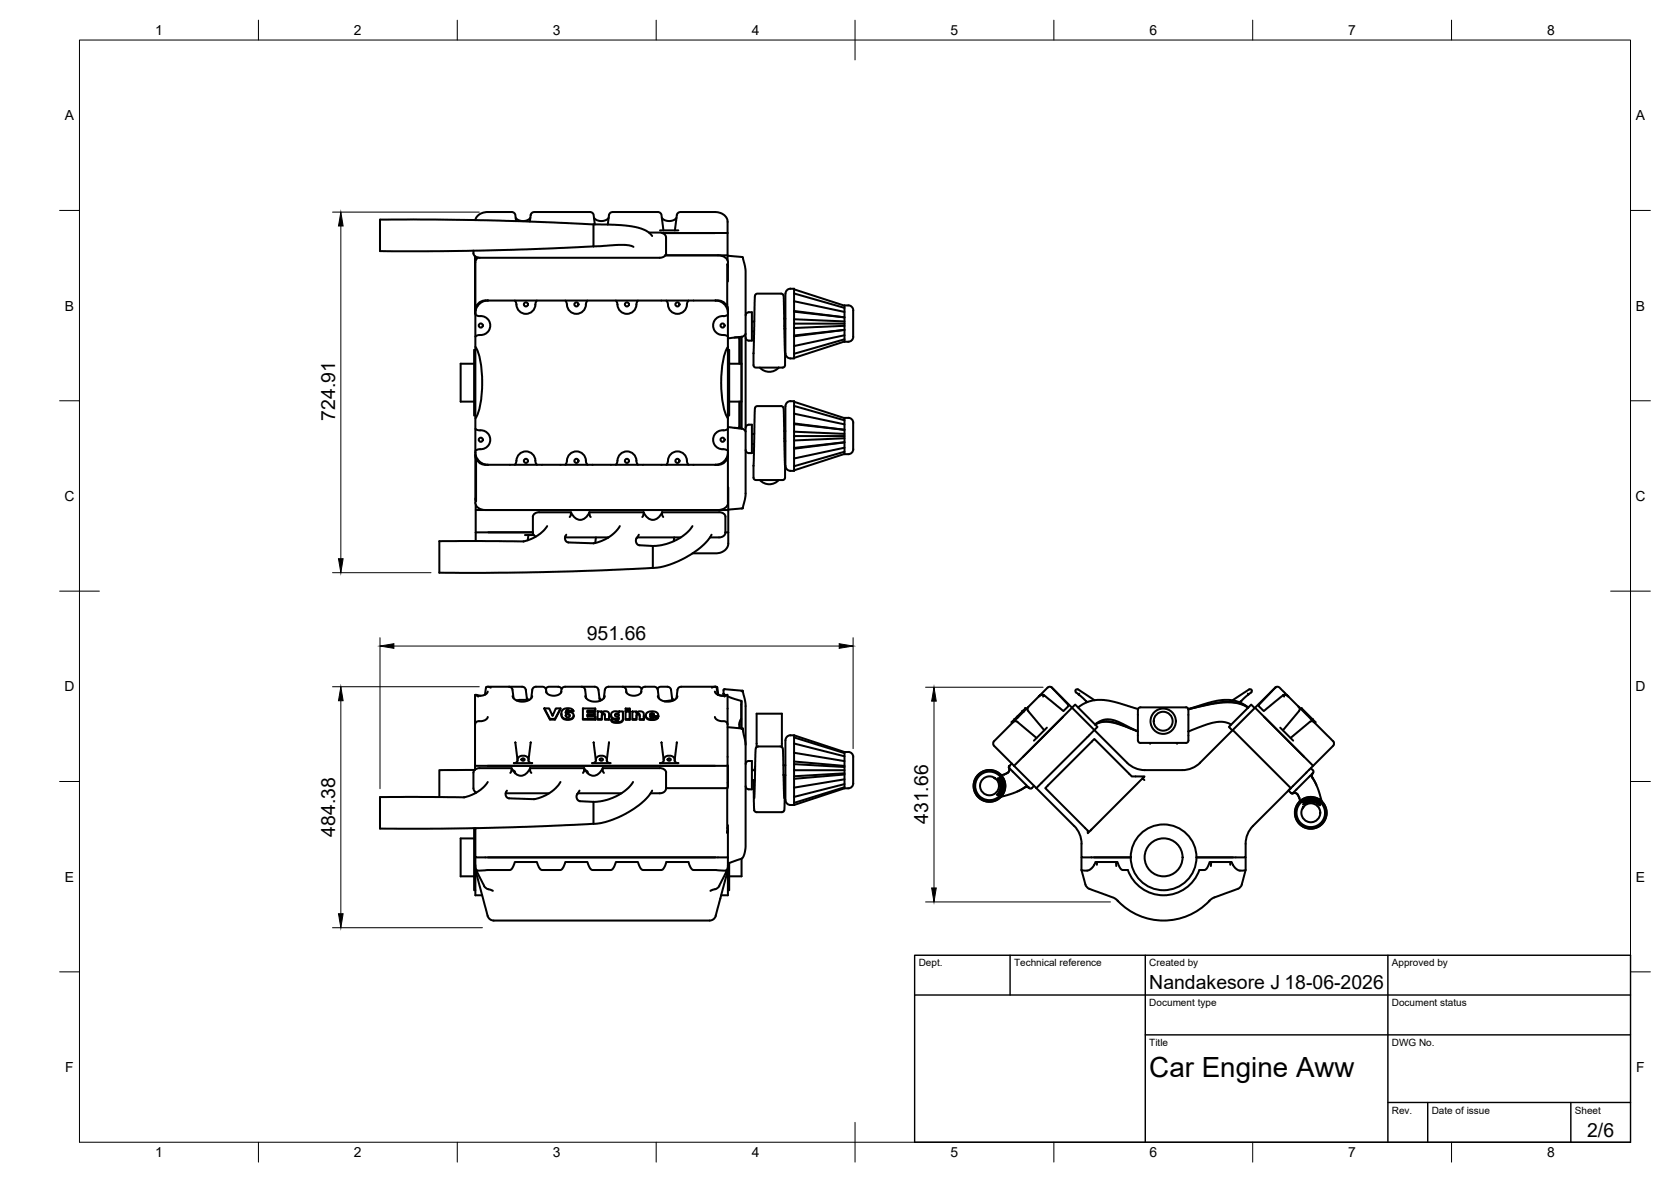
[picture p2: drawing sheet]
<svg xmlns="http://www.w3.org/2000/svg" width="420mm" height="297mm" viewBox="0 0 420 297" stroke-linecap="round" stroke-linejoin="round" font-family="sans-serif">
<!-- layer: Visible -->
<g fill="none" stroke="#000" stroke-width=".51">
<path d="M119.5 55.3a3.1 3.1 0 0 1 3.1-2h6.3l.6 .6 .3 1.7M129.7 54.7l.7 .6 .9 .2 1.3-.2 .7-.6M133.2 55.7l.3-1.8 .7-.6h14.3l.7 .6 .4 2.5M149.2 56.4v5.5M149.2 56.4l-26.8-1-26.9-.2v7.9l25.2-.1 28.5-1.1M149.2 56.4l6.8 .2 3.7 .5 2.8 .9 .9 .6 .6 .7M149.4 54.7l.7 .6 .9 .2 1.3-.2 .7-.6M152.8 56.4l.3-2.4 .3-.5 .5-.2h11.6l.8 .6 .5 4M163.2 58.4h2.8l1.1 .5 .4 .7v4.1M165.9 57.9h4.7M166.4 54.7l.7 .6 .9 .2 1.4-.2 .7-.6M166.5 58.6h16.4"/>
<path d="M166.6 58.6h13.2M169.7 57.9l.5-4 .4-.5 9.6-.1a2.63 2.63 0 0 1 2.7 2.5v2.8M182.9 58.6v6.9M119 63v.7M119.4 64.4l.1 14.4M119.5 78.7v34.9M119.5 79l.7 .4a2.42 2.42 0 0 1 3 2.1 2.42 2.42 0 0 1-2.5 2.7M120.2 64.7l-.5 .6-.2 .6v12.8M122 75.5h45a.82 .82 0 0 1 1 1.1 2.45 2.45 0 0 0 2.7 2.2 2.45 2.45 0 0 0 2.1-2.8 1 1 0 0 1 1.3-.5h6.4M122 75.5a2.51 2.51 0 0 0-2.5 2.5M122.7 75.5a3.3 3.3 0 0 0-2.9 1.9l-.3 1.3M129.5 75.5l.3 1.1"/>
<path d="M129.9 76.6a2.38 2.38 0 0 0 2.3 2.3 2.38 2.38 0 0 0 2.4-2.3M135 75.5l-.4 1.1M142.2 75.5l.3 .6a2.43 2.43 0 0 0 2.2 2.7 2.43 2.43 0 0 0 2.6-2.2M147.7 75.5l-.4 1.1M149.2 61.9l7.8-.4 1.2 .2 1.1 .3M154.9 75.5l.3 .6a2.49 2.49 0 0 0 2.4 2.8 2.49 2.49 0 0 0 2.5-2.8l.3-.6M167.3 64.2h15.6M167.5 63.6a1.37 1.37 0 0 1-1.6 1.2h-45.3a1.48 1.48 0 0 1-1.6-1.2M167.6 75.5h5.5M179.9 75.5a3.2 3.2 0 0 1 2.6 1.4M180.5 64.2a2.24 2.24 0 0 1 2.5 1.7v4.8M180.5 75.5a2.6 2.6 0 0 1 2.5 3.2"/>
<path d="M181.8 79.4a2.38 2.38 0 0 0-2.5 2.4 2.38 2.38 0 0 0 2.5 2.4M182.5 76.9l.4 .8 .1 1M182.9 66.4v10.7l.1 .7M182.9 66.4l.1 .7M182.9 64.3l3.7 .3M183 78.7v34.9M183 79l-.5 .3-.7 .1M186.5 64.6h.3l.7 3.5v15.9l-.9 .6-3.6 .4M187.5 79.3a.79 .79 0 0 1 .8-.8h.8v7.1h-.8a.79 .79 0 0 1-.8-.8M198 72.8l.4-.2h1.3v17.3a1.48 1.48 0 0 1-2.2-1.1v-14a2.35 2.35 0 0 1 .5-2zM199.7 72.7l12.6 4.1M199.7 73.8l12.6 3.6"/>
<path d="M199.7 78.2l12.6 1.5-12.6-1.4M199.7 75.7l12.6 2.7M212.3 76.8a1.68 1.68 0 0 1 2.2 .8v6.1a2.05 2.05 0 0 1-.8 2.1l-1.4 .1zM119.2 91.4h-3.4v9.5h3.4M119.5 87.9h-.3v16.5h.3M119.5 87.2a19.1 19.1 0 0 1 1.7 10.2 17 17 0 0 1-1.7 7.7M120.7 84.2l-.7 .1-.5 .3M181.8 84.2l.8 .1 .4 .3M183 87.9h.3v16.5h-.3M183 87.2a19.1 19.1 0 0 0-1.6 10.2 17 17 0 0 0 1.6 7.7M183.3 91.4h3.2v9.5h-3.2M184.7 84.8l1.8-.1v22.9l-1.8-.1"/>
<path d="M185.9 84.8v6.6M186.4 84.7v6.7M187.5 83.9v24.6M189.1 83.3h.5M189.1 80.8h.6M189.5 88.7l.4-14.5 .4-.4h6.3l.4 .4 .1 .9 .3 13.7-.1 3.3-.5 .3-7-.1-.3-.4v-3.2M191.1 92.4a3.2 3.2 0 0 0 4.7 0M195.8 92.4h.1M197.2 80.1h.3M197.2 82.6h.3M199.7 81.3h12.6M199.7 80.2l12.6 .6"/>
<path d="M199.7 84.3l12.6-1.4-12.6 1.6M212.3 81.9l-12.6 .5M212.3 84.3l-12.6 2.7M212.3 85.3l-12.6 3.6M212.3 85.8l-12.6 4.1M119.5 107.8l1.2 .3M119.5 113.6l.1 .8 .5 1M119.5 114.5l.2 .7v10.7l-.2-.6M119.5 113.6v11.7a2.25 2.25 0 0 0 2.5 2.9h58.5a2.24 2.24 0 0 0 2.5-1.8v-12.8M119.5 114.3a2.51 2.51 0 0 0 2.5 2.5h6.9a.8 .8 0 0 0 .9-1M120.1 115.4a3.2 3.2 0 0 0 2.6 1.4M120.7 108.1a2.43 2.43 0 0 1 2.5 2.7 2.43 2.43 0 0 1-3 2.1l-.7 .4"/>
<path d="M129.5 116.8h5.5M129.9 115.8a2.38 2.38 0 0 1 2.3-2.4 2.38 2.38 0 0 1 2.4 2.4M142.2 116.8h5.5M147.3 115.8a2.45 2.45 0 0 0-2.7-2.3 2.45 2.45 0 0 0-2.1 2.8 1.02 1.02 0 0 1-1.4 .5h-5.6a.82 .82 0 0 1-.9-1M154.9 116.8h5.5M167.6 116.8h5.5M181.8 112.9l.7 .1 .5 .3M182.5 115.4a3.2 3.2 0 0 1-2.6 1.4M183 113.6l-.1 1-.4 .8M183 107.8l-.6 .3a2.45 2.45 0 0 0-2.9 1.8 2.45 2.45 0 0 0 1.8 3h.5M183 107.3l3.6 .4 .6 .3 .3 .4v16l-.5 2.3a.93 .93 0 0 1-.5 1.1M183 114.3a2.51 2.51 0 0 1-2.5 2.5h-6.9a.8 .8 0 0 1-.9-1 2.44 2.44 0 0 0-2.7-2.3 2.44 2.44 0 0 0-2.1 2.8 1.04 1.04 0 0 1-1.4 .5h-5.6a.8 .8 0 0 1-.9-1 2.44 2.44 0 0 0-2.7-2.3 2.44 2.44 0 0 0-2.1 2.8 1.04 1.04 0 0 1-1.4 .5h-5.6a.82 .82 0 0 1-.9-1"/>
<path d="M185.9 100.9v6.7M186.4 100.9v6.7M187.5 107.5a.79 .79 0 0 1 .8-.8h.8v7.2h-.8a.79 .79 0 0 1-.8-.8M189.1 111.6h.5M189.1 109.1h.6M189.9 102.3l.4-.2h6.2l.5 .4 .4 14.6v2.9l-.3 .6h-7.1l-.5-.4 .2-15.9zM197.2 108.3h.3M197.2 110.8h.3M197.5 117.1a1.26 1.26 0 0 0 1.3 1.2h.9v-17.5a1.65 1.65 0 0 0-2.1 .9l-.1 15.4M199.7 109.6h12.6M199.7 108.5l12.6 .5M199.7 101l12.6 4.1"/>
<path d="M199.7 102l12.6 3.6M199.7 106.4l12.6 1.6-12.6-1.4M199.7 104l12.6 2.6M212.3 110.1l-12.6 .6M212.3 111.2l-12.6 1.6M212.3 111.1l-12.6 1.5M212.3 112.5l-12.6 2.7M212.3 113.5l-12.6 3.7M212.3 114.1l-12.6 4.1M213.3 105h-1v9.1M213.3 105a1.44 1.44 0 0 1 1.2 1.9v5a2.05 2.05 0 0 1-.8 2.2h-1.4M119.6 126.9v6.9"/>
<path d="M119.6 128.2h63.5v5.6M119.6 133.8v2.2M119.6 133.8h14.4M132 134.5h2.2M132.9 134.5l-.2 1.3M137.6 132.2l-1.1 1.3-1.4 1.1-1.5 .8-1.9 .7-21.2-.1v7.9l25.2-.1 13.4-.4 15-.7M142.1 135.1h10.9M143.2 129.9l.3-.4 .1-.8h-8a1.41 1.41 0 0 0-1.6 1.7v3.6l.1 .4 .6 .5M143.6 128.7a2.33 2.33 0 0 0 3.6 1.4l1-1.4M148.2 128.7l.1 .8 .2 .4M148.2 128.7h13.6M149.8 135.1l-.1 1.3"/>
<path d="M152.9 135.1h.1M155.9 132.2l-1.2 1.5-1.6 1.3a9.9 9.9 0 0 1-3.9 1.5l-6.4-.2-.7-.7v-.6l.3-.6M160.2 135.1h11M160.6 134.4l-.7 1.3 .1 .7 .3 .5 3.8 .3M161.8 128.7v.8l-.3 .4M161.8 128.7a2.33 2.33 0 0 0 3.7 1.4l1-1.4M164.1 137.2v5.5M166.8 129.9l-.3-.5v-.7h14.3a1.38 1.38 0 0 1 1.6 1.7v3.5l-.2 .6-1 .5-2.7 .1M169.5 135.1l-.1 .9M174.1 132.2l-1.7 2-2.2 1.4-2.6 1.1-3.5 .5M178.9 134.4l-1.2 1.7-1.5 1.4-3.9 2.7-4.3 1.8-1.9 .5-2 .2M182.4 133.8h.7"/>
<path d="M183.1 133.8v3l-.3 .9a3.3 3.3 0 0 1-2.9 1.4h-5.8M183.1 122.5v5.7M186.6 127.8l-3.5 .3M191.1 120.6a3.2 3.2 0 0 0 4.7 0M195.8 120.6h.1M120.2 175.1l-.2-.2a.3 .3 0 0 0-.3-.3 .3 .3 0 0 0-.3 .3v7.2M122.6 172.6l5.8 .1 .4 .5 .3 2.3M122.6 173.8l-.4 .6-.7 .4h-1l-.9-.2 1.2 .2M123.4 172.8l-.7-.2-.5 .1-.3 1.9M127.9 172.6h3.5l.4 .1 .4 .6 .3 2.6M128.9 174.9l.7 1 1.5 .4 1.1-.1 .7-.2 .6-.5 .3-.6M132.5 175.5l.4 .4"/>
<path d="M133.1 175.9l-3.3 .1M136.9 178h1.2l.8 1.9 .9-1.9h1.1l-1.4 2.7h-1.2zM136.9 178l1.4 2.8v-.1M137.2 173.1l.8-.5h2.5l.7 .5M137.3 173.8l.6 .7 1.1 .3 1.4-.2 .5-.4 .3-.4M137.4 174l-.1-.8-.5-.5h-2.5l-.4 .5-.3 2.3M140.9 178l-1.4 2.9M141.1 174l.1-.9 .7-.5h4.4l.5 .2 .3 .5 .3 2.2M141.2 179.4l.2 1 .8 .5h.9l.7-.2 .3-.3 .2-.6M141.4 178.4l1-.4 1.2 .1 .6 .5-1.1 .1-.1-.2-.4-.1-.2 .2-.2 .6 .7-.3 1 .3a.99 .99 0 0 1 .1 1.2 .99 .99 0 0 1-1.3 .3l-.8-.1-.6-.5-.1-1zM142.3 179.9l.4-.4 .3 .1 .3 .3M143.1 178.7v.2l-.2-.3-.4 .1-.3 .5"/>
<path d="M144.2 178.6v.2l-1.1 .1M146.2 172.6h3.5l.4 .1 .4 .6 .3 2.8M146.6 178h3.1v.6h-2v.4h1.8v.6h-1.8v.5h2v.6h-3.1zM147.2 174.9l.6 1 1.6 .4 1.1-.1 .7-.2 .5-.4 .4-.7M147.7 179.6v.5M147.7 178.6v.4M149.5 179.6v.2l-1.8-.1M149.5 179v.8M149.7 178.6v.2h-2M149.7 178v.8M150.3 178.8h1l-.1 .3 .8-.4 .8 .2a1.21 1.21 0 0 1 .4 1.4l-.1 .4h-1v-1.2l-.4-.2-.4 .2v1.2h-1zM150.7 175.5l.6 .4"/>
<path d="M151.3 178.8v.3M153.2 179.9l-.1 1M153.6 179.7a1.06 1.06 0 0 0 .8 1 1.06 1.06 0 0 0 1.2-.4M153.9 179l.7-.3 .7 .1 .4 .3v-.3h.9v2l-.1 .3-.3 .2-.9 .2-1-.1-.5-.2-.1-.5 1.3 .3h.4l.2-.3v-.4l-1 .3-.8-.3-.2-.8zM154.7 179.8l.3-.3h.3l.3 .3M156.5 172.6h4.1l.7 .5M156.6 179v1.4M157.3 178.8h1v1.9h-1zM157.3 178.1h1v.5h-1zM157.3 178.6v.1h1v-.1M157.4 173.8l.7 .7 1.1 .3 1.3-.2 .6-.4 .2-.4M157.5 174l-.2-1-.7-.4h-3.7l-.5 .2-.3 .5-.3 2.2"/>
<path d="M158.3 178.8v2.1M158.3 178.1v.6M159 178.8h1v.3l.7-.3 .9 .1a1.27 1.27 0 0 1 .3 1.4v.4h-1.1v-1.2l-.4-.2-.3 .3-.1 1.1h-1zM160 178.8v.3M161.2 174l.1-.8 .4-.5 2.9-.1 .5 .2 .3 .5 .3 2.2M161.9 179.9v1M162.4 179.8l.2 .7 .8 .4h1.3l.5-.3 .3-.4M162.6 179.2l.9-.4 1.3 .1 .6 .3 .1 .7h-2.1l.1 .2 .4 .2 .5-.1h1.1l-1 .5-1.5-.1-.6-.6zM163.5 179.6l.4-.2 .5 .2M163.6 179.3l.6-.1 .3 .4h-1.1zM165.3 173.1l.3-.4 .5-.1 2.2 .1 .4 .5 .4 2.8M165.4 174.9l.7 1 1.5 .4h1l.9-.3 .4-.4 .4-.7"/>
<path d="M165.5 179.9v.2h-2M165.5 179.9v.2M169 175.5l.5 .4M169.5 175.9l-2.4 .3M179 172.8l.7-.2 .5 .1 .2 1.9M179.7 173.8l.4 .5 .9 .5h.9l.9-.2M180.3 172.7h-.1M180.6 174.7l-.3-2-.1-.1h-9l-.6 .2-.2 .5-.3 2.2M180.6 174.6l1.2 .2M181.9 174.3v-.9l.2-.2 4.7 .4 .5 2.2a19.6 19.6 0 0 1 .2 5.5v5.9M182.2 175.1l.2-.2a.34 .34 0 0 1 .2-.3 .34 .34 0 0 1 .3 .1v17.8h-63.5v-10.4M182.5 174.7l-.6-.4v.5"/>
<path d="M182.9 175l2.8 1a.52 .52 0 0 1 .6 .1 .52 .52 0 0 1 .1 .5v6.4M186.5 176.2v6.9M186.8 173.6l-.3 .1M255.9 179.9l-.8 .9M255.9 179.9l.2 .2M257.1 178.8l-1.2 1.1M257.1 178.8l.2 .2M257.1 178.7v.1M257.1 178.7l.2 .2-.2-.1M257.1 178.7l.2 .2M257.2 178.6l.2 .2M257.3 178.6l-.2 .1"/>
<path d="M257.8 178l.2 .2-.2-.1 .2 .1-.2-.1-.5 .5 .2 .1M257.8 178l.2 .2M258.6 177.6a.79 .79 0 0 0-.1 1.1l4.1 4.8M261.2 175.1l-11.3 11.2M262.4 174.6l-.7 .1-.5 .4 2.3-2.4h.9l5.2 5.1 .7-.7 5.6 5.6-.7 .8M264.4 172.7l4.4 4.6-1.4 1.4-5-4.1-.1 .5M270.6 174l.6 .5M271.1 177.8l1.1-.8 1.7-.7 1.5-.4h1.6l3.1 .4 6.1 1.9M271.1 173.3l4.1 2.7M271.1 173.3a.46 .46 0 0 0-.6 .1 .46 .46 0 0 0 .1 .6M271.4 174.3l-.2 .2 2.2 1.9M273 176.1l.2 .4"/>
<path d="M298.2 177.7a1.22 1.22 0 0 1 .6 1.6v5.9a1.23 1.23 0 0 1-.6 1.5h-11.5a1.22 1.22 0 0 1-.6-1.5v-5.9a1.23 1.23 0 0 1 .7-1.6l11.5 .1M298.8 178.2l6.1-1.9 3.1-.4h1.5l1.7 .4 1.5 .7 1.1 .8-1.1-.7-1.6-.5-2.9-.2-3.4 .4zM312.1 176.1l-.2 .5M312.1 176.2l-.5 .3M313.8 174.3l.1 .2M313.8 177.8a12.6 12.6 0 0 0-9.3-.8l-5.5 1.2M313.9 174.5l-1.8 1.7M314.1 173.3l-4.2 2.7M314.1 173.3a.46 .46 0 0 1 .6 .1 .46 .46 0 0 1-.1 .6M314.6 174l-.7 .5M315.5 178l-.9-.9-5.6 5.6 .9 .9M320.7 172.7l.4-.1 .5 .1 2.4 2.4-.5-.4-.8-.1-4.9 4.1-1.4-1.4z"/>
<path d="M320.8 172.7l-5.2 5.1M322.7 174.6l.2 .5M324 175.1l11.2 11.2M326.6 177.6a.79 .79 0 0 1 0 1.1l-4 4.8M327.1 178.2l.2-.2 2.6 2.7-.1 .1 .2-.1M327.3 178l-.2 .2M119.4 193.5h-8.9v6.8M119.4 192.5v.9M119.5 199v.3M122.6 192.5h57.2M122.6 180.2l-.2 .4-.6 .4-2 .4-.4 .7M122.6 196.5l-.7 1-1.6 1.3-1.6 .9-1.9 .7-21.3-.1v7.9l25.2-.1 16.8-.5 11.7-.6"/>
<path d="M127.1 199.4h11M128.3 194.2l.3-.5v-.7h-8a1.41 1.41 0 0 0-1.6 1.7v3.4a1.19 1.19 0 0 0 .8 1.1M128.6 193a2.33 2.33 0 0 0 3.7 1.4l1-1.4M128.9 193.6l.6 .3v.4M129.6 186.6l.6 4.5-.4 .5-.6 .2h4.6l-.6-.1-.3-.5 .5-4.6M129.6 186.6h.1M130.1 190.9a1.46 1.46 0 0 1 1.4-1 1.46 1.46 0 0 1 1.4 1M133.4 186.6h.1M139.5 180.7v.2l-1.2-.1M140.9 196.5l-1.1 1.5-1.6 1.3a10.3 10.3 0 0 1-3.9 1.5l-6.4-.2-.5-.3-.3-.5 .1-.6 .3-.5M145.7 198.7l-.7 1.3 .1 .7 .2 .4 .5 .2 3.4 .2M146.6 180.7v.2h3.1v-.2"/>
<path d="M146.9 193h-13.6v.8l.3 .4M146.9 193v.7l-.3 .5M146.9 193a2.33 2.33 0 0 0 3.6 1.4l1-1.4M147.2 193.6l.5 .2 .1 .5M149.3 186.6l.5 4.6-.3 .4-.6 .2h4.6l-.6-.1-.3-.5 .5-4.6M149.3 186.6h.1M149.7 180.1v.8M149.8 190.9a1.46 1.46 0 0 1 1.4-1 1.46 1.46 0 0 1 1.4 1M150.3 180.7v.2h1v-.2M151.6 193h14.3a1.48 1.48 0 0 1 1.6 1.2M151.6 193v.7l.2 .5M152.1 180.1l-.1-.5-.5-.1-.2 .2v.7"/>
<path d="M152.1 180.7v.2h1v-.2M153.1 186.6h.1M155.6 180.5v.1M156.3 199.4h-11M156.6 180.6l-.2 .7-.9 .4-1.5-.2-.3-.7M157.3 180.7v.2h1v-.2M159 180.7v.2h1v-.2M159.2 196.5l-1.3 1.6-2.6 1.8-2.7 1.1-3.4 .5M160.8 180.7v.2h1.1v-.2M160.8 180.1v-.5l-.5-.1-.2 .2-.1 .8M164 198.7l-.8 1.3-1.1 1.1-1.5 1.3-2.7 1.8-2.2 1.1-2.4 .9-2.1 .6-2 .2M166.3 186.6l.6 4.6-.3 .4-.7 .2h4.7l-.7-.2-.3-.5 .6-4.5"/>
<path d="M166.3 186.6h.1M166.9 190.9a1.46 1.46 0 0 1 1.4-1 1.46 1.46 0 0 1 1.4 1M167.5 194.2v4.1l-.3 .5-1 .5-2.6 .1M170.2 186.6h.1M179.7 180.2l.3 .4 .6 .4 1.9 .4 .4 .7M182.9 198.1v11.3l.1-.7M182.9 192.5v5.6h-15.4M182.9 182.7l3.9 .4M183 192.3v5.5M183 196.3v.4M185.9 182v1M186.4 180.7h.1"/>
<path d="M186.4 180.7l-.5 1.3M186.5 183.2l.3-.1 .7 3.8v25.9l-.4 2-.6 1M187.5 192a.76 .76 0 0 1 .8-.8h.8v7.2h-.8a.79 .79 0 0 1-.8-.8M189.1 196.1h.7M189.1 193.6h.8M189.9 192.6l-.2 1M190.2 187.7v-8.3h6.4v8.3M197 192.3h.5M197.4 194.8l-.2 8.7-.1 .4-.4 .2h-6.6l-.4-.3-.2-7.7M197.4 194.9h.1M197.5 194.8h-.5l.4 .1M197.5 186v14.1a1.8 1.8 0 0 0 1.3 2.2h.9"/>
<path d="M198.8 184.8h.9M198.8 184.8a1.26 1.26 0 0 0-1.3 1.2M199.7 184.8v17.5M199.7 184.8l12.6 4.2v9.1l-12.6 4.2M199.7 193.6h12.6M199.7 185.3l12.6 4M199.7 186.8l12.6 3.3M199.7 191.4l12.6 1.1M199.7 189.2l12.6 2.1M199.7 192l12.6 .8M212.3 189a1.68 1.68 0 0 1 2.2 .8v7.1M212.3 194.6l-12.6 1.1"/>
<path d="M212.3 194.3l-12.6 .8M212.3 195.8l-12.6 2.1M212.3 197l-12.6 3.3M212.3 197.8l-12.6 4M214.5 196.8a1.26 1.26 0 0 1-1.2 1.3h-1M249.9 195.5l.4 .2M249.9 186.3a.79 .79 0 0 0 0 1.1l20.2 20.1M250.9 195.6l.7 .9 .2 1.3-.4 1.3-.7 .7 .6-1 .2-.9-.1-1.1zM251.4 195.3l.7 1 .2 1.5-.2 1-.9 1.2 .7-1 .3-1.2-.1-1zM253.3 194.2l-.8 .4-.8 .1M253.3 194.2l-.8 .4M253.8 192.5l-.1 .5a.97 .97 0 0 1-.4 1.2"/>
<path d="M253.9 192.5a.96 .96 0 0 0 .5 1.2l3.8 3.8a1.02 1.02 0 0 0 1.2 .6l.6-.6M254.4 191.9l-.6 .6M254.8 181.4a.79 .79 0 0 1 1 0l4.8 4M255.1 180.8l-.7 .7 .2 .2M255.1 180.8l.2 .1M255.6 180.2l.2 .2M255.7 180.2l.2 .1M257.6 197.9l-2.5 1.3-3.4 1M257.6 197.9l-1.8 1M257.6 197.9a.94 .94 0 0 1 1.2 .1M263.2 182.9l-3.2 3.2M267.3 180.1l-10.1 10.1"/>
<path d="M275.2 183.5l-5.6-5.7-14.6 14.7M275.2 183.5l8.7 8.6 1.9 1.1 2.1 .3M275.2 183.5l-14.6 14.6M275.3 182l1.8-1 .9-.2h1.2l1.9 .6 5 2.4M275.4 182.1l1.6-.7 1.2-.2 1.2 .2 1.7 .4 4.7 1.9M275.4 182.1l1.5-.6h2.4l2 .5 4.7 1.8M287.3 195.6l.5-.5h-2.3a1.25 1.25 0 0 1-1.6-.7l-8.7-8.7-12.4 12.4 10 10a1.04 1.04 0 0 1 .7 1.3l13.8-13.8 .4 .4M289.2 186.7v.2M295.9 186.7l.1 .2M298.9 183.8h.1M301.8 191.7l-1.8 1.2-2 .6h-10.1M309.6 182.1l-1.5-.6h-2.5l-2 .5-4.7 1.8"/>
<path d="M310 183.5l-8.2 8.2M317.8 180.1l10.1 10.1M321.9 182.9l3.3 3.2M325.1 199.4a.94 .94 0 0 1 1.2 .4M326.3 199.8l.5 1.1v.5M326.3 199.8l.4 .8M326.3 199.7a1.31 1.31 0 0 0-1.5-.3l-.8-.7 6.2-6.2-14.6-14.7-5.6 5.7 14.6 14.6-9.5 9.4-.9 1.2-.6 1.2a13 13 0 0 0-.4 5.6h-12.4M329.6 193l.7 .8-.1 .4M330 180.7l.8 .8-.2 .2M330 195.5l1.4 2.7 .9 3.2M330 195.5l1 1.8M330 180.7l-.1 .2"/>
<path d="M330.1 194.3a.94 .94 0 0 0-.1 1.1M330.2 194.2l-4.4 4.4a.98 .98 0 0 1-1.3 .6M330.4 181.4a.79 .79 0 0 0-1.1 0l-4.8 4M335.2 186.3a.79 .79 0 0 1 0 1.1l-5 5.1M119.2 208.1v15.6h.3M119.2 210.7h-3.4v9.5h3.4M119.5 215.5v9.5h1.7M119.5 218.6l2.9 10.6a2.27 2.27 0 0 0 1.7 2.1h54.3a1.79 1.79 0 0 0 1.7-1.7l2.9-11M119.5 217.4l.2 1 .4 .4M119.7 218.4l1.6 3.3a3 3 0 0 0 2.2 2l.4 .2M120.1 218.8l8.1-.2 .7-.6 .6-1.4h5.5l.5 1.4 .7 .6h4.8l.6-.6 .6-1.4h5.5l.6 1.4 .6 .6h4.8l.6-.6 .6-1.4h5.5l.6 1.4 .6 .6h4.8l.6-.6 .6-1.4h5.5l.6 1.4 .6 .6 8.2 .2M149.2 201.5v5.5"/>
<path d="M182.9 218.4l-2.1 4.2M183 215.5v9.5h-1.7M183 217.4l-.1 1.1-.4 .3M183 207.4v8.1h-63.5v-7.4M183 208.5v.2M183.3 216.9v6.8h-.3M186.5 215.8l-3.5 1.2M186.5 215.8v4.4h-3.2M189.7 200.6l.3-12.1 .1-.6 .5-.3h5.6l.6 .3 .4 12.7M270.1 207.5l.9 1.2 .6 1.2a12.7 12.7 0 0 1 .3 5.6h12.4M271.9 218.6l1.2 4 .8 .8M271.9 215.5v3.1"/>
<path d="M271.9 218.6l1.5 .2M273.4 218.8l.5-.2 .8-.6 .7-1.4h5.6l.5 1.3 .5 .6 1.6 .1a9.5 9.5 0 0 0 9 6.4 9.5 9.5 0 0 0 9-6.4l1.6-.1 .4-.5 .6-1.4h5.5l.9 1.5 .5 .5 .7 .2M275.8 216.6v.7M280.6 216.6l.1 1M304.5 216.6v1M309.3 216.6l.1 .7M313.2 215.5a10.7 10.7 0 0 1-1.3 7.4l-.7 .5M313.2 218.6l-1.4 .2M327.4 201.6l1.1-.6 1.3-.2 1.2 .2 1.1 .8-.9-.6-1.3-.3-1.4 .2zM327.7 202.1l1.1-.7 1.1-.2 1.3 .4 .7 .8-.9-.6-1.1-.3-.8 .1zM327.7 202.7l-.1 .5M179.7 223.5l-1.1 .4"/>
<path d="M180.9 222.6l-.5 .6-.6 .3M273.9 223.4l3.2 1.1a10.2 10.2 0 0 1 3.6 1.5 16.1 16.1 0 0 0 24.1-.2l6.4-2.4"/>
<circle cx="132.2" cy="76.5" r=".52"/>
<circle cx="144.9" cy="76.5" r=".52"/>
<circle cx="157.6" cy="76.5" r=".52"/>
<circle cx="170.3" cy="76.5" r=".52"/>
<circle cx="120.9" cy="81.8" r=".52"/>
<circle cx="181.7" cy="81.8" r=".52"/>
<circle cx="120.9" cy="110.5" r=".52"/>
<circle cx="132.2" cy="115.8" r=".52"/>
<circle cx="144.9" cy="115.8" r=".52"/>
<circle cx="157.6" cy="115.8" r=".52"/>
<circle cx="170.3" cy="115.8" r=".52"/>
<circle cx="181.7" cy="110.5" r=".52"/>
<circle cx="142.7" cy="179.8" r=".49"/>
<circle cx="155.1" cy="179.7" r=".45"/>
<circle cx="131.5" cy="190.9" r=".37"/>
<circle cx="151.2" cy="190.9" r=".37"/>
<circle cx="168.2" cy="190.9" r=".37"/>
<circle cx="248.8" cy="197.5" r="4"/>
<circle cx="248.8" cy="197.5" r="3.6"/>
<circle cx="248.8" cy="197.5" r="2.38"/>
<circle cx="292.5" cy="181.2" r="3.2"/>
<circle cx="292.5" cy="181.2" r="2.38"/>
<circle cx="292.6" cy="215.5" r="4.8"/>
<circle cx="292.6" cy="215.5" r="8.3"/>
<circle cx="329.6" cy="204.3" r="4"/>
<circle cx="329.6" cy="204.3" r="3.6"/>
<circle cx="329.6" cy="204.3" r="2.38"/>
</g>
<circle cx="257.1" cy="178.7" r=".25" fill="#000"/>
<!-- layer: BORDER -->
<g fill="none" stroke="#000" stroke-width=".25">
<path d="M20 10.1h390v276.9h-390zM65 5.1v5M115 5.1v5M165 5.1v5M215 5.1v10M265 5.1v5M315 5.1v5M365 5.1v5M15 52.9h5M410 52.9h5M15 100.7h5M410 100.7h5"/>
<path d="M15 148.6h10M405 148.6h10M15 196.4h5M410 196.4h5M15 244.2h5M410 244.2h5M65 287v5M115 287v5M165 287v5M215 282.1v9.9M265 287v5M315 287v5"/>
<path d="M365 287v5"/>
</g>
<!-- layer: TITLEBLOCK -->
<path d="M230 240.1h180v46.9h-180zM230 250h180M254 240.1v9.9M288 240.1v46.9M349 240.1v46.9M288 260.1h122M349 277.1h61M359 277.1v9.9M395 277.1v9.9" fill="none" stroke="#000" stroke-width=".36"/>
<!-- layer: FD_Dimensions -->
<path d="M83.6 53.3h36.9M85.7 56.8v83.6M83.6 143.9h24.8M83.6 172.6h36.9M85.7 176.1v53.5M95.5 160.3v37.9M99 162.4h112M214.5 160.3v27.8M232.7 172.7h29.6M234.8 176.2v46.9M83.6 233.1h37.7M232.7 226.7h46.5" fill="none" stroke="#000" stroke-width=".25"/>
<path d="M85.7 53.3l.6 3.5h-1.2zM85.1 140.4h1.2l-.6 3.5zM85.7 172.6l.6 3.5h-1.2zM95.5 162.4l3.5-.6v1.1zM211 161.8l3.5 .6-3.5 .5zM234.8 172.7l.6 3.5h-1.1zM85.1 229.6h1.2l-.6 3.5zM234.3 223.1h1.1l-.6 3.6z" fill="#000" stroke="#000" stroke-width=".25"/>
<text font-size="7" x="289" y="270.6">Car Engine Aww</text>
<g font-size="4.9">
<text x="84.2" y="105.8" transform="rotate(-90 84.2 105.8)">724.91</text>
<text x="147.6" y="160.9">951.66</text>
<text x="233.4" y="207.1" transform="rotate(-90 233.4 207.1)">431.66</text>
<text x="84.2" y="210.3" transform="rotate(-90 84.2 210.3)">484.38</text>
<text x="289" y="248.5">Nandakesore J 18-06-2026</text>
<text x="399.1" y="285.7">2/6</text>
</g>
<g font-size="3.5">
<text x="39" y="8.8">1</text>
<text x="89" y="8.8">2</text>
<text x="139" y="8.8">3</text>
<text x="189" y="8.8">4</text>
<text x="239" y="8.8">5</text>
<text x="289" y="8.8">6</text>
<text x="339" y="8.8">7</text>
<text x="389" y="8.8">8</text>
<text x="16.3" y="30.2">A</text>
<text x="411.3" y="30.2">A</text>
<text x="16.3" y="78">B</text>
<text x="411.3" y="78">B</text>
<text x="16.2" y="125.9">C</text>
<text x="411.2" y="125.9">C</text>
<text x="16.2" y="173.7">D</text>
<text x="411.2" y="173.7">D</text>
<text x="16.3" y="221.6">E</text>
<text x="411.3" y="221.6">E</text>
<text x="16.4" y="269.4">F</text>
<text x="411.4" y="269.4">F</text>
<text x="39" y="290.8">1</text>
<text x="89" y="290.8">2</text>
<text x="139" y="290.8">3</text>
<text x="189" y="290.8">4</text>
<text x="239" y="290.8">5</text>
<text x="289" y="290.8">6</text>
<text x="339" y="290.8">7</text>
<text x="389" y="290.8">8</text>
</g>
<g font-size="2.5">
<text x="231" y="242.9">Dept.</text>
<text x="255" y="242.9">Technical reference</text>
<text x="289" y="242.9">Created by</text>
<text x="350" y="242.9">Approved by</text>
<text x="289" y="252.8">Document type</text>
<text x="350" y="252.8">Document status</text>
<text x="289" y="262.9">Title</text>
<text x="350" y="262.9">DWG No.</text>
<text x="350" y="279.9">Rev.</text>
<text x="360" y="279.9">Date of issue</text>
<text x="396" y="279.9">Sheet</text>
</g>
</svg>
